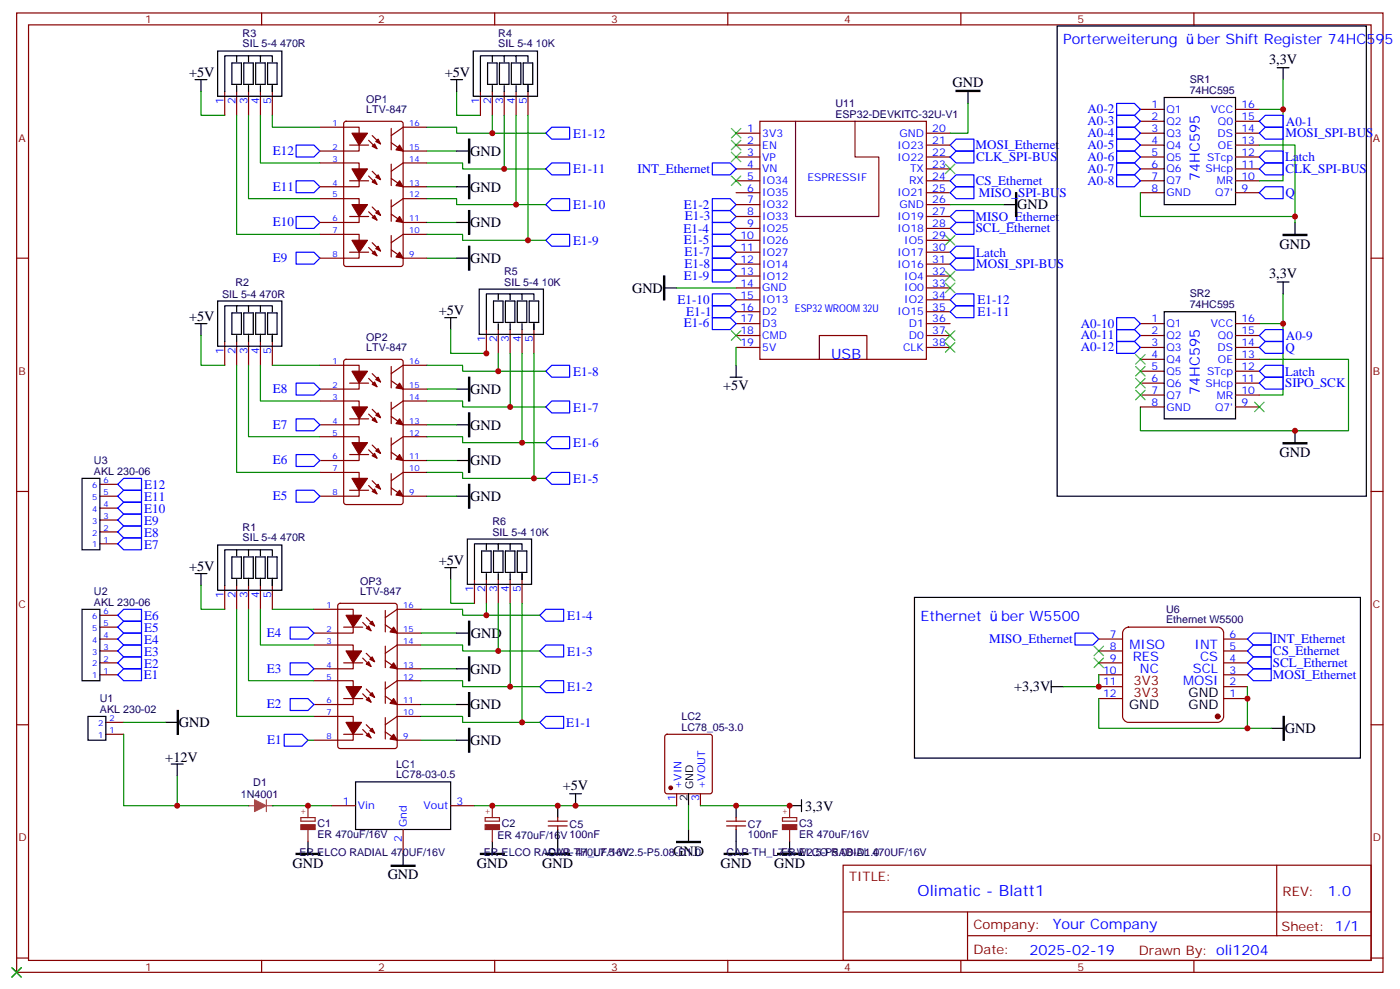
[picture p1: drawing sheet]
<svg xmlns="http://www.w3.org/2000/svg" width="415mm" height="293mm" viewBox="0 0 415 293" stroke-linecap="round" stroke-linejoin="round" font-family="sans-serif">
<g fill="none" stroke="#870000" stroke-width=".35">
<path d="M4.9 3.8h405.4v284.4h-405.4zM8.5 7.4h398.3v277.3h-398.3zM77.6 3.8v3.6M146.8 3.8v3.6M215.9 3.8v3.6M285 3.8v3.6M354.2 3.8v3.6M4.9 76.5h3.6M406.8 76.5h3.5M4.9 145.7h3.6M406.8 145.7h3.5M4.9 214.8h3.6"/>
<path d="M406.8 214.8h3.5M98.4 238.8h7.1M133.7 238.8h7.1M119.6 245.9v7M250.1 256.4h156.7v28.3h-156.7zM378.7 256.5l.1 20.8M250.2 270.3h156.4M287 277.3h119.6M287 270.3v14.1M4.9 284h3.6M77.6 284.7v3.5M146.8 284.7v3.5"/>
<path d="M215.9 284.7v3.5M285 284.7v3.5M354.2 284.7v3.5M406.8 284h3.5"/>
</g>
<path d="M105.5 231.7h28.2v14.2h-28.2z" fill="none" stroke="#000" stroke-width=".35"/>
<path d="M79 237v3.6" fill="none" stroke="#a64a4a" stroke-width=".35"/>
<g fill="#a64a4a">
<circle cx="73.7" cy="238.8" r=".18"/>
<circle cx="80.8" cy="238.8" r=".18"/>
</g>
<path d="M73.7 238.8h1.8M79 238.8h1.8" fill="none" stroke="#a64a4a" stroke-width=".35"/>
<path d="M75.5 237l3.5 1.8-3.5 1.8z" fill="#a64a4a" stroke="#a64a4a" stroke-width=".3"/>
<g fill="none" stroke="#008700" stroke-width=".35">
<path d="M59.6 27.1v7.1h7.1M70.2 34.2v35.3h24.7M73.7 34.2v24.7h21.2M77.3 34.2v14.1h17.6M80.8 34.2v3.5h14.1M126.6 37.7h8.9v1.8h26.4M135.5 27.1v7.1h7M146 34.2v5.3M149.6 34.2v15.9M153.1 34.2v26.4M156.6 34.2v37M287.2 30.7v8.8h-5.3"/>
<path d="M380.6 23.6v8.8h-7M380.6 32.4v21.2h-7M126.6 58.9h8.9v1.7h26.4M126.6 48.3h10.6v1.8h24.7M126.6 55.4h8.9M126.6 44.8h8.9M338.3 57.1v7.1h45.9M373.6 43h10.6v22.9M126.6 69.5h10.6v1.7h24.7M126.6 76.5h8.9M126.6 65.9h8.9M281.9 60.6h15.8"/>
<path d="M59.6 99.4v8.9h7.1M133.7 97.7v7h10.6M200.7 85.3h17.7M380.6 95.9v21.2h-7M380.6 87.1v8.8h-7M70.2 108.3v31.7h24.7M73.7 108.3v21.1h21.2M77.3 108.3v10.6h17.6M80.8 108.3h14.1M126.6 108.3h10.6v1.7h24.7M126.6 118.9h10.6v1.7h24.7M126.6 115.3h8.9"/>
<path d="M147.8 104.7v5.3M151.3 104.7v15.9M154.9 104.7v26.5M158.4 104.7v37.1M218.4 103v5.3M373.6 106.5h26.4v21.2h-61.7v-7.1M126.6 129.4h10.6v1.8h24.7M126.6 125.9h8.9M126.6 136.5h8.9M126.6 140h10.6v1.8h24.7M126.6 147.1h8.9M59.6 173.5v7.1h7.1"/>
<path d="M133.7 171.8v7h7.1M144.3 178.8v3.6M147.8 178.8v14.1M151.3 178.8v24.7M154.9 178.8v35.3M70.2 180.6v31.7h22.9M73.7 180.6v21.2h19.4M77.3 180.6v10.6h15.8M80.8 180.6h12.3M124.9 191.2h12.3v1.7h23M124.9 180.6h12.3v1.8h23M124.9 198.2h10.6"/>
<path d="M124.9 187.6h10.6M326 200v3.5h-10.6M36.7 217.6v21.2h37M36.7 214.1h12.3M91.4 219.4h1.7M124.9 201.8h12.3v1.7h23M124.9 212.3h12.3v1.8h23M124.9 219.4h10.6M124.9 208.8h10.6M326 207v8.9h51.1M370.1 203.5v12.4M52.6 230v8.8"/>
<path d="M80.8 238.8h17.6M140.8 238.8h59.9M204.3 238.8v7.1M207.8 238.8h26.4"/>
</g>
<g fill="none" stroke="#000" stroke-width=".35">
<path d="M64.6 15.1h19v13.4h-19zM68.8 18.7h2.8v6.3h-2.8zM70.2 18.3v-1.8h3.5v1.8M70.2 16.5h-3.5v10.6M72.3 18.7h2.8v6.3h-2.8zM73.7 16.5h3.6v1.8M75.8 18.7h2.9v6.3h-2.9zM77.3 16.5h3.5v1.8M79.4 18.7h2.8v6.3h-2.8zM140.4 15.1h19.1v13.4h-19.1zM144.6 18.7h2.9v6.3h-2.9zM146 18.3v-1.8h3.6v1.8"/>
<path d="M146 16.5h-3.5v10.6M148.2 18.7h2.8v6.3h-2.8zM149.6 16.5h3.5v1.8M151.7 18.7h2.8v6.3h-2.8zM153.1 16.5h3.5v1.8M155.2 18.7h2.8v6.3h-2.8zM313.6 7.7h91.7v139.4h-91.7zM57.9 23.6h3.5M59.6 23.6v3.5M70.2 25.4v1.7M73.7 25.4v1.7M77.3 25.4v1.7"/>
<path d="M80.8 25.4v1.7M133.7 23.6h3.5M135.5 23.6v3.5M146 25.4v1.7M149.6 25.4v1.7M153.1 25.4v1.7M156.6 25.4v1.7M287.2 27.1v3.6M345.4 28.9h21.1v31.7h-21.1zM378.9 20.1h3.5M380.6 20.1v3.5M135.5 55.4h3.5"/>
<path d="M135.5 44.8h3.5M135.5 76.5h3.5M135.5 65.9h3.5M297.7 60.6h3.6M384.2 65.9v3.6M57.9 95.9h3.5M59.6 95.9v3.5M64.6 89.2h19v13.4h-19zM68.8 92.7h2.8v6.4h-2.8zM70.2 92.4v-1.8h3.5v1.8M70.2 90.6h-3.5v10.6M70.2 99.4v1.8"/>
<path d="M72.3 92.7h2.8v6.4h-2.8zM73.7 90.6h3.6v1.8M73.7 99.4v1.8M75.8 92.7h2.9v6.4h-2.9zM77.3 90.6h3.5v1.8M77.3 99.4v1.8M79.4 92.7h2.8v6.4h-2.8zM80.8 99.4v1.8M131.9 94.2h3.6M133.7 94.2v3.5M142.2 85.7h19v13.4h-19zM146.4 89.2h2.8v6.4h-2.8z"/>
<path d="M147.8 88.9v-1.8h3.5v1.8M147.8 87.1h-3.5v10.6M147.8 95.9v1.8M149.9 89.2h2.9v6.4h-2.9zM151.3 87.1h3.6v1.8M151.3 95.9v1.8M153.5 89.2h2.8v6.4h-2.8zM154.9 87.1h3.5v1.8M154.9 95.9v1.8M157 89.2h2.8v6.4h-2.8zM158.4 95.9v1.8M197.2 85.3h3.5"/>
<path d="M345.4 92.4h21.1v31.7h-21.1zM378.9 83.6h3.5M380.6 83.6v3.5M135.5 115.3h3.5M216.6 111.8h3.5M218.4 108.3v3.5M135.5 125.9h3.5M135.5 136.5h3.5M384.2 127.7v3.5M24.3 141.8h5.3v21.1h-5.3zM135.5 147.1h3.5M138.6 159.8h19.1v13.4h-19.1z"/>
<path d="M57.9 170h3.5M59.6 170v3.5M64.6 161.5h19v13.4h-19zM68.8 165.1h2.8v6.3h-2.8zM70.2 164.7v-1.8h3.5v1.8M70.2 162.9h-3.5v10.6M70.2 171.8v1.7M72.3 165.1h2.8v6.3h-2.8zM73.7 162.9h3.6v1.8M73.7 171.8v1.7M75.8 165.1h2.9v6.3h-2.9zM77.3 162.9h3.5v1.8"/>
<path d="M77.3 171.8v1.7M79.4 165.1h2.8v6.3h-2.8zM80.8 171.8v1.7M131.9 168.2h3.6M133.7 168.2v3.6M142.9 163.3h2.8v6.4h-2.8zM144.3 162.9v-1.7h3.5v1.7M144.3 161.2h-3.5v10.6M144.3 170v1.8M146.4 163.3h2.8v6.4h-2.8zM147.8 161.2h3.5v1.7M147.8 170v1.8"/>
<path d="M149.9 163.3h2.9v6.4h-2.9zM151.3 161.2h3.6v1.7M151.3 170v1.8M153.5 163.3h2.8v6.4h-2.8zM154.9 170v1.8M271.3 177.1h132.3v47.6h-132.3zM24.3 180.6h5.3v21.2h-5.3zM135.5 198.2h3.5M135.5 187.6h3.5M26.1 212.3h5.3v7.1h-5.3zM49 214.1h3.6M135.5 219.4h3.5"/>
<path d="M135.5 208.8h3.5M311.9 203.5h3.5M311.9 201.8v3.5M377.1 215.9h3.5M50.8 226.4h3.5M52.6 226.4v3.6M165.5 238.8v3.5M169 235.3h3.5M170.7 235.3v3.5M204.3 235.3v3.5M218.4 238.8v3.5M234.2 238.8h3.6"/>
<path d="M237.8 237v3.6M91.4 249.4v3.5M119.6 252.9v3.5M146 249.4v3.5M165.5 245.9v7M204.3 245.9v3.5M218.4 245.9v7M234.2 249.4v3.5"/>
</g>
<g fill="#000" stroke="#000" stroke-width=".35">
<path d="M283.6 26.8h7.1v.3h-7.1zM139 51.8h.3v7.1h-.3zM139 41.2h.3v7.1h-.3zM301.3 57.1h.3v7.1h-.3zM139 73h.3v7h-.3zM139 62.4h.3v7.1h-.3zM380.6 69.5h7.1v.3h-7.1zM196.8 81.8h.4v7.1h-.4zM139 111.8h.3v7.1h-.3zM139 122.4h.3v7h-.3zM139 133h.3v7h-.3zM380.6 131.2h7.1v.4h-7.1z"/>
<path d="M139 143.5h.3v7.1h-.3zM139 194.7h.3v7.1h-.3zM139 184.1h.3v7.1h-.3zM52.6 210.6h.3v7h-.3zM139 215.9h.3v7h-.3zM139 205.3h.3v7h-.3zM380.6 212.3h.4v7.1h-.4zM87.8 252.9h7.1v.4h-7.1zM116.1 256.4h7v.4h-7zM142.5 252.9h7.1v.4h-7.1zM161.9 252.9h7.1v.4h-7.1zM200.7 249.4h7.1v.3h-7.1z"/>
<path d="M214.8 252.9h7.1v.4h-7.1zM230.7 252.9h7.1v.4h-7.1z"/>
</g>
<g fill="none" stroke="#870000" stroke-width=".35">
<path d="M66.7 27.1v7.1M70.2 27.1v7.1M73.7 27.1v7.1M77.3 27.1v7.1M80.8 27.1v7.1M94.9 37.7h11.6v7.1h-11.6M102.2 36.2l.5-.3h16.2l.6 .5 .1 41.9-.5 .6-16.4 .1-.7-.5v-41.8zM116.1 38.1v6.3M126.6 37.7h-7l-3.5 2.5M142.5 27.1v7.1M146 27.1v7.1M149.6 27.1v7.1"/>
<path d="M153.1 27.1v7.1M156.6 27.1v7.1M218.4 39.5h7M225.4 35.9h49.4v70.6h-49.4zM274.8 39.5h7.1M338.3 39.5h7.1M338.3 35.9h7.1M338.3 32.4h7.1M366.5 39.5h7.1M366.5 35.9h7.1M366.5 32.4h7.1M94.9 48.3h11.6v7.1h-11.6"/>
<path d="M94.9 58.9h11.6v7h-11.6M103.7 43h5.7M103.7 53.6h5.7M109.4 41.6l2.4 2.5M109.4 52.2l2.4 2.4M110.4 40.2l2.5 2.5M110.4 50.8l2.5 2.4M116.1 48.6v6.4M116.1 59.2v6.4M116.1 42.3l3.5 2.5h7M116.1 52.9l3.5 2.5h7M126.6 48.3h-7l-3.5 2.5"/>
<path d="M126.6 58.9h-7l-3.5 2.4M218.4 43h7M218.4 53.6h7M218.4 46.5h7M218.4 50.1h7M218.4 57.1h7M274.8 43h7.1M274.8 53.6h7.1M274.8 46.5h7.1M274.8 50.1h7.1M274.8 57.1h7.1M338.3 43h7.1"/>
<path d="M338.3 53.6h7.1M338.3 46.5h7.1M338.3 50.1h7.1M338.3 57.1h7.1M366.5 43h7.1M366.5 53.6h7.1M366.5 46.5h7.1M366.5 50.1h7.1M366.5 57.1h7.1M94.9 69.5h11.6v7h-11.6M103.7 64.2h5.7M103.7 74.8h5.7"/>
<path d="M109.4 62.8l2.4 2.4M109.4 73.3l2.4 2.5M110.4 61.3l2.5 2.5M110.4 71.9l2.5 2.5M116.1 69.8v6.4M116.1 63.5l3.5 2.4h7M116.1 74l3.5 2.5h7M126.6 69.5h-7l-3.5 2.4M218.4 64.2h7M218.4 74.8h7M218.4 60.6h7M218.4 67.7h7"/>
<path d="M218.4 71.2h7M218.4 78.3h7M274.8 64.2h7.1M274.8 74.8h7.1M274.8 60.6h7.1M274.8 67.7h7.1M274.8 71.2h7.1M274.8 78.3h7.1M144.3 97.7v7M147.8 97.7v7M151.3 97.7v7M154.9 97.7v7"/>
<path d="M158.4 97.7v7M218.4 81.8h7M218.4 85.3h7M218.4 88.9h7M218.4 92.4h7M218.4 95.9h7M218.4 99.4h7M274.8 81.8h7.1M274.8 85.3h7.1M274.8 88.9h7.1M274.8 92.4h7.1M274.8 95.9h7.1"/>
<path d="M274.8 99.4h7.1M338.3 95.9h7.1M338.3 99.4h7.1M366.5 95.9h7.1M366.5 99.4h7.1M66.7 101.2v7.1M70.2 101.2v7.1M73.7 101.2v7.1M77.3 101.2v7.1M80.8 101.2v7.1M94.9 108.3h11.6v7h-11.6M94.9 118.9h11.6v7h-11.6"/>
<path d="M102.2 106.7l.5-.2h16.2l.6 .4 .1 41.9-.5 .7h-16.4l-.7-.4v-41.9zM103.7 113.6h5.7M109.4 112.1l2.4 2.5M110.4 110.7l2.5 2.5M116.1 112.9l3.5 2.4h7M116.1 108.6v6.4M116.1 119.2v6.4M126.6 108.3h-7l-3.5 2.4M126.6 118.9h-7l-3.5 2.4M218.4 103h7M274.8 103h7.1M338.3 113.6h7.1"/>
<path d="M338.3 103h7.1M338.3 117.1h7.1M338.3 110h7.1M338.3 106.5h7.1M366.5 113.6h7.1M366.5 103h7.1M366.5 117.1h7.1M366.5 110h7.1M366.5 106.5h7.1M94.9 129.4h11.6v7.1h-11.6M103.7 124.1h5.7M103.7 134.7h5.7"/>
<path d="M109.4 122.7l2.4 2.5M109.4 133.3l2.4 2.5M110.4 121.3l2.5 2.5M110.4 131.9l2.5 2.5M116.1 129.8v6.3M116.1 123.4l3.5 2.5h7M116.1 134l3.5 2.5h7M126.6 129.4h-7l-3.5 2.5M338.3 120.6h7.1M366.5 120.6h7.1M29.6 147.1h5.3M29.6 157.7h5.3"/>
<path d="M29.6 154.1h5.3M29.6 150.6h5.3M29.6 143.5h5.3M94.9 140h11.6v7.1h-11.6M103.7 145.3h5.7M109.4 143.9l2.4 2.5M110.4 142.5l2.5 2.5M116.1 140.4v6.3M116.1 144.6l3.5 2.5h7M126.6 140h-7l-3.5 2.5M29.6 161.2h5.3M66.7 173.5v7.1"/>
<path d="M70.2 173.5v7.1M73.7 173.5v7.1M77.3 173.5v7.1M80.8 173.5v7.1M100.4 179l.5-.2h16.2l.7 .5v41.9l-.4 .6-16.5 .1-.7-.5v-41.9zM140.8 171.8v7M144.3 171.8v7M147.8 171.8v7M151.3 171.8v7M154.9 171.8v7M29.6 185.9h5.3M29.6 196.5h5.3"/>
<path d="M29.6 200h5.3M29.6 192.9h5.3M29.6 189.4h5.3M29.6 182.4h5.3M93.1 180.6h11.7v7h-11.7M93.1 191.2h11.7v7h-11.7M102 185.9h5.6M102 196.5h5.6M107.6 184.5l2.5 2.4M107.6 195.1l2.5 2.4M108.7 183.1l2.4 2.4M108.7 193.6l2.4 2.5"/>
<path d="M114.3 185.2l3.5 2.4h7.1M114.3 180.9v6.4M114.3 191.5v6.4M114.3 195.8l3.5 2.4h7.1M124.9 180.6h-7.1l-3.5 2.5M124.9 191.2h-7.1l-3.5 2.4M326 196.5h7M326 200h7M326 192.9h7M326 189.4h7M363 196.5h7.1M363 200h7.1"/>
<path d="M363 192.9h7.1M363 189.4h7.1M31.4 217.6h5.3M31.4 214.1h5.3M93.1 201.8h11.7v7h-11.7M93.1 212.3h11.7v7.1h-11.7M102 207h5.6M102 217.6h5.6M107.6 205.6l2.5 2.5M107.6 216.2l2.5 2.5M108.7 204.2l2.4 2.5M108.7 214.8l2.4 2.5"/>
<path d="M114.3 202.1v6.4M114.3 212.7v6.3M114.3 206.3l3.5 2.5h7.1M114.3 216.9l3.5 2.5h7.1M124.9 201.8h-7.1l-3.5 2.4M124.9 212.3h-7.1l-3.5 2.5M197.4 217.8l.5-.2h12.7l.5 .2 .2 .5v16.3l-.2 .5-.5 .2h-12.7l-.5-.3-.2-.4v-16.3zM326 207h7M326 203.5h7M363 207h7.1M363 203.5h7.1M200.7 235.3v3.5"/>
<path d="M207.8 235.3v3.5M162.6 244.8h5.7M162.6 243.4h5.7M165.5 242.3v1.1M165.5 244.8v1.1M215.5 244.8h5.7M215.5 243.4h5.7M218.4 242.3v1.1M218.4 244.8v1.1"/>
</g>
<g fill="#870000" stroke="#870000" stroke-width=".35">
<path d="M116.8 185.9l1 1.7-2.1-.3z"/>
<path d="M109.4 185.5l.7 1.4-1.4-.7z"/>
<path d="M110.4 184.1l.7 1.4-1.4-.7z"/>
<path d="M102.7 182.4h4.5l-2.4 3.5z"/>
<path d="M116.8 196.5l1 1.7-2.1-.3z"/>
<path d="M108.7 196.8l.7-.7 .7 1.4z"/>
<path d="M109.7 195.4l.7-.7 .7 1.4z"/>
<path d="M102.7 192.9h4.5l-2.4 3.6z"/>
<path d="M116.8 207l1 1.8-2.1-.3z"/>
<path d="M108.7 207.4l.7-.7 .7 1.4z"/>
<path d="M109.7 206l.7-.7 .7 1.4z"/>
<path d="M102.7 203.5h4.5l-2.4 3.5z"/>
<path d="M116.8 217.6l1 1.8-2.1-.4z"/>
<path d="M109.4 217.3l.7 1.4-1.4-.7z"/>
<path d="M109.7 216.6l.7-.7 .7 1.4z"/>
<path d="M102.7 214.1h4.5l-2.4 3.5z"/>
<path d="M118.5 113.6l1.1 1.7-2.1-.3z"/>
<path d="M110.4 113.9l.7-.7 .7 1.4z"/>
<path d="M111.5 112.5l.7-.7 .7 1.4z"/>
<path d="M104.4 110h4.6l-2.5 3.6z"/>
<path d="M118.5 124.1l1.1 1.8-2.1-.3z"/>
<path d="M110.4 124.5l.7-.7 .7 1.4z"/>
<path d="M112.2 122.4l.7 1.4-1.4-.7z"/>
<path d="M104.4 120.6h4.6l-2.5 3.5z"/>
<path d="M118.5 134.7l1.1 1.8-2.1-.4z"/>
<path d="M110.4 135.1l.7-.7 .7 1.4z"/>
<path d="M111.5 133.7l.7-.7 .7 1.4z"/>
<path d="M104.4 131.2h4.6l-2.5 3.5z"/>
<path d="M118.5 145.3l1.1 1.8-2.1-.4z"/>
<path d="M110.4 145.7l.7-.7 .7 1.4z"/>
<path d="M111.5 144.3l.7-.8 .7 1.5z"/>
<path d="M104.4 141.8h4.6l-2.5 3.5z"/>
<path d="M118.5 43l1.1 1.8-2.1-.4z"/>
<path d="M110.4 43.4l.7-.7 .7 1.4z"/>
<path d="M111.5 41.9l.7-.7 .7 1.5z"/>
<path d="M104.4 39.5h4.6l-2.5 3.5z"/>
<path d="M118.5 53.6l1.1 1.8-2.1-.4z"/>
<path d="M110.4 53.9l.7-.7 .7 1.4z"/>
<path d="M111.5 52.5l.7-.7 .7 1.4z"/>
<path d="M104.4 50.1h4.6l-2.5 3.5z"/>
<path d="M118.5 64.2l1.1 1.7-2.1-.3z"/>
<path d="M110.4 64.5l.7-.7 .7 1.4z"/>
<path d="M111.5 63.1l.7-.7 .7 1.4z"/>
<path d="M104.4 60.6h4.6l-2.5 3.6z"/>
<path d="M118.5 74.8l1.1 1.7-2.1-.3z"/>
<path d="M110.4 75.1l.7-.7 .7 1.4z"/>
<path d="M111.5 73.7l.7-.7 .7 1.4z"/>
<path d="M104.4 71.2h4.6l-2.5 3.6z"/>
<circle cx="199" cy="233.5" r=".53"/>
</g>
<g fill="none" stroke="#00f" stroke-width=".35">
<path d="M161.9 39.5l1.8-1.8h5.3v3.5h-5.3zM331.3 37.7h5.2l1.8 1.8-1.8 1.7h-5.2zM331.3 34.2h5.2l1.8 1.7-1.8 1.8h-5.2zM331.3 30.7h5.2l1.8 1.7-1.8 1.8h-5.2zM375.4 34.2h5.2v3.5h-5.2l-1.8-1.8zM375.4 37.7h5.2v3.5h-5.2l-1.8-1.7zM87.8 53.6h5.3l1.8 1.8-1.8 1.7h-5.3zM87.8 43h5.3l1.8 1.8-1.8 1.7h-5.3zM161.9 50.1l1.8-1.8h5.3v3.5h-5.3zM211.3 58.9h5.3l1.8 1.7-1.8 1.8h-5.3zM211.3 48.3h5.3l1.8 1.8-1.8 1.7h-5.3zM281.9 43l1.7-1.8h5.3v3.6h-5.3z"/>
<path d="M281.9 53.6l1.7-1.8h5.3v3.6h-5.3zM281.9 57.1l1.7-1.7h5.3v3.5h-5.3zM281.9 46.5l1.7-1.7h5.3v3.5h-5.3zM331.3 44.8h5.2l1.8 1.7-1.8 1.8h-5.2zM331.3 41.2h5.2l1.8 1.8-1.8 1.8h-5.2zM331.3 48.3h5.2l1.8 1.8-1.8 1.7h-5.2zM331.3 51.8h5.2l1.8 1.8-1.8 1.8h-5.2zM373.6 46.5l1.8-1.7h5.2v3.5h-5.2zM375.4 55.4h5.2v3.5h-5.2l-1.8-1.8zM375.4 48.3h5.2v3.5h-5.2l-1.8-1.7zM87.8 74.8h5.3l1.8 1.7-1.8 1.8h-5.3zM87.8 64.2h5.3l1.8 1.7-1.8 1.8h-5.3z"/>
<path d="M161.9 71.2l1.8-1.7h5.3v3.5h-5.3zM161.9 60.6l1.8-1.7h5.3v3.5h-5.3zM211.3 62.4h5.3l1.8 1.8-1.8 1.7h-5.3zM211.3 65.9h5.3l1.8 1.8-1.8 1.8h-5.3zM211.3 69.5h5.3l1.8 1.7-1.8 1.8h-5.3zM211.3 73h5.3l1.8 1.8-1.8 1.7h-5.3zM211.3 76.5h5.3l1.8 1.8-1.8 1.7h-5.3zM281.9 64.2l1.7-1.8h5.3v3.5h-5.3zM281.9 67.7l1.7-1.8h5.3v3.6h-5.3zM281.9 74.8l1.7-1.8h5.3v3.5h-5.3zM281.9 78.3l1.7-1.8h5.3v3.5h-5.3zM211.3 80h5.3l1.8 1.8-1.8 1.8h-5.3z"/>
<path d="M211.3 87.1h5.3l1.8 1.8-1.8 1.7h-5.3zM211.3 94.2h5.3l1.8 1.7-1.8 1.8h-5.3zM211.3 90.6h5.3l1.8 1.8-1.8 1.8h-5.3zM281.9 88.9l1.7-1.8h5.3v3.5h-5.3zM281.9 92.4l1.7-1.8h5.3v3.6h-5.3zM331.3 97.7h5.2l1.8 1.7-1.8 1.8h-5.2zM331.3 94.2h5.2l1.8 1.7-1.8 1.8h-5.2zM373.6 99.4l1.8-1.7h5.2v3.5h-5.2zM87.8 113.6h5.3l1.8 1.7-1.8 1.8h-5.3zM161.9 110l1.8-1.7h5.3v3.5h-5.3zM331.3 101.2h5.2l1.8 1.8-1.8 1.7h-5.2zM373.6 110l1.8-1.7h5.2v3.5h-5.2z"/>
<path d="M375.4 101.2h5.2v3.5h-5.2l-1.8-1.7zM375.4 111.8h5.2v3.5h-5.2l-1.8-1.7zM87.8 134.7h5.3l1.8 1.8-1.8 1.8h-5.3zM87.8 124.1h5.3l1.8 1.8-1.8 1.8h-5.3zM161.9 131.2l1.8-1.8h5.3v3.6h-5.3zM161.9 120.6l1.8-1.7h5.3v3.5h-5.3zM34.9 154.1l1.8-1.7h5.3v3.5h-5.3zM34.9 150.6l1.8-1.8h5.3v3.6h-5.3zM34.9 147.1l1.8-1.8h5.3v3.5h-5.3zM34.9 143.5l1.8-1.7h5.3v3.5h-5.3zM36.7 155.9h5.3v3.5h-5.3l-1.8-1.7zM87.8 145.3h5.3l1.8 1.8-1.8 1.7h-5.3z"/>
<path d="M163.7 140h5.3v3.5h-5.3l-1.8-1.7zM34.9 161.2l1.8-1.8h5.3v3.5h-5.3zM34.9 200l1.8-1.8h5.3v3.6h-5.3zM34.9 185.9l1.8-1.8h5.3v3.5h-5.3zM34.9 182.4l1.8-1.8h5.3v3.5h-5.3zM36.7 194.7h5.3v3.5h-5.3l-1.8-1.7zM36.7 191.2h5.3v3.5h-5.3l-1.8-1.8zM36.7 187.6h5.3v3.6h-5.3l-1.8-1.8zM86.1 196.5h5.3l1.7 1.7-1.7 1.8h-5.3zM86.1 185.9h5.3l1.7 1.7-1.7 1.8h-5.3zM160.2 182.4l1.7-1.8h5.3v3.5h-5.3zM161.9 191.2h5.3v3.5h-5.3l-1.7-1.8z"/>
<path d="M318.9 187.6h5.3l1.8 1.8-1.8 1.8h-5.3zM370.1 200l1.7-1.8h5.3v3.6h-5.3zM370.1 196.5l1.7-1.8h5.3v3.5h-5.3zM371.8 187.6h5.3v3.6h-5.3l-1.7-1.8zM371.8 191.2h5.3v3.5h-5.3l-1.7-1.8zM84.3 217.6h5.3l1.8 1.8-1.8 1.8h-5.3zM86.1 207h5.3l1.7 1.8-1.7 1.8h-5.3zM160.2 214.1l1.7-1.8h5.3v3.6h-5.3zM160.2 203.5l1.7-1.7h5.3v3.5h-5.3z"/>
</g>
<path d="M243.1 106.5v-7.1h14.1v7.1" fill="none" stroke="#600" stroke-width=".35"/>
<path d="M236 35.9v28.3h24.7v-17.7h-7.1v-10.6" fill="none" stroke="#603" stroke-width=".35"/>
<path d="M333.6 186.4l1.2-.5h26.4a1.76 1.76 0 0 1 1.8 1.7v24.7a1.89 1.89 0 0 1-1.8 1.8h-26.4a1.89 1.89 0 0 1-1.8-1.8v-24.7z" fill="none" stroke="#900" stroke-width=".35"/>
<circle cx="361.2" cy="212.3" r=".71" fill="#900" stroke="#900" stroke-width=".35"/>
<g fill="none" stroke="#3c3" stroke-width=".35">
<path d="M217 38.1l2.8 2.8M219.8 38.1l-2.8 2.8M217 41.6l2.8 2.8M217 45.1l2.8 2.8M217 52.2l2.8 2.8M219.8 41.6l-2.8 2.8M219.8 45.1l-2.8 2.8M219.8 52.2l-2.8 2.8M280.5 48.6l2.8 2.9M283.3 48.6l-2.8 2.9M280.5 69.8l2.8 2.8M283.3 69.8l-2.8 2.8"/>
<path d="M217 98l2.8 2.9M219.8 98l-2.8 2.9M280.5 98l2.8 2.9M280.5 83.9l2.8 2.8M280.5 80.4l2.8 2.8M283.3 98l-2.8 2.9M283.3 83.9l-2.8 2.8M283.3 80.4l-2.8 2.8M280.5 101.6l2.8 2.8M283.3 101.6l-2.8 2.8M336.9 105.1l2.8 2.8M336.9 108.6l2.8 2.8"/>
<path d="M336.9 112.1l2.8 2.9M336.9 115.7l2.8 2.8M339.7 105.1l-2.8 2.8M339.7 108.6l-2.8 2.8M339.7 112.1l-2.8 2.9M339.7 115.7l-2.8 2.8M372.2 119.2l2.8 2.8M375 119.2l-2.8 2.8M324.6 191.5l2.8 2.8M324.6 195.1l2.8 2.8M327.4 191.5l-2.8 2.8M327.4 195.1l-2.8 2.8"/>
<path d="M3.5 286.8l2.8 2.8M6.3 286.8l-2.8 2.8"/>
</g>
<path d="M91.4 238.8v3.5M146 238.8v3.5M234.2 238.8v3.5M89.3 242.3h4.2v1.1h-4.2zM91.4 245.9v3.5M143.9 242.3h4.3v1.1h-4.3zM146 245.9v3.5M232.1 242.3h4.3v1.1h-4.3zM234.2 245.9v3.5" fill="none" stroke="#8c2424" stroke-width=".35"/>
<g fill="#8c2424" stroke="#8c2424" stroke-width=".35">
<path d="M89.3 244.4h4.2v1.5h-4.2z"/>
<path d="M143.9 244.4h4.3v1.5h-4.3z"/>
<path d="M232.1 244.4h4.3v1.5h-4.3z"/>
</g>
<g fill="#c00">
<circle cx="170.7" cy="238.8" r=".88"/>
<circle cx="52.6" cy="238.8" r=".88"/>
<circle cx="149.6" cy="50.1" r=".88"/>
<circle cx="153.1" cy="60.6" r=".88"/>
<circle cx="156.6" cy="71.2" r=".88"/>
<circle cx="146.1" cy="39.5" r=".88"/>
<circle cx="151.3" cy="120.6" r=".88"/>
<circle cx="158.4" cy="141.8" r=".88"/>
<circle cx="370.1" cy="215.9" r=".88"/>
<circle cx="370.1" cy="207" r=".88"/>
<circle cx="326" cy="203.5" r=".88"/>
<circle cx="380.6" cy="32.4" r=".88"/>
<circle cx="380.6" cy="95.9" r=".88"/>
<circle cx="144.3" cy="182.4" r=".88"/>
<circle cx="147.8" cy="192.9" r=".88"/>
<circle cx="151.3" cy="203.5" r=".88"/>
<circle cx="154.9" cy="214.1" r=".88"/>
<circle cx="91.4" cy="238.8" r=".88"/>
<circle cx="146.1" cy="238.8" r=".88"/>
<circle cx="234.2" cy="238.8" r=".88"/>
<circle cx="165.5" cy="238.8" r=".88"/>
<circle cx="218.4" cy="238.8" r=".88"/>
<circle cx="384.2" cy="64.2" r=".88"/>
<circle cx="154.9" cy="131.2" r=".88"/>
<circle cx="144.3" cy="104.7" r=".88"/>
<circle cx="147.8" cy="110" r=".88"/>
<circle cx="384.2" cy="127.7" r=".88"/>
</g>
<text font-size="4.6" fill="#00f" x="272.2" y="265.5">Olimatic - Blatt1</text>
<g font-size="4.2" fill="#00f">
<text x="315.4" y="13">Porterweiterung</text>
<text x="355.1" y="13">ber Shift Register 74HC595</text>
<text x="356" y="53.6" transform="rotate(-90 356 53.6)">74HC595</text>
<text x="246.6" y="106.5">USB</text>
<text x="356" y="117.1" transform="rotate(-90 356 117.1)">74HC595</text>
<text x="273" y="184.1">Ethernet</text>
<text x="297" y="184.1">ber W5500</text>
<text x="393.9" y="265.7">1.0</text>
<text x="312.3" y="275.3">Your Company</text>
<text x="305.4" y="283.1">2025-02-19</text>
</g>
<g font-size="4.2">
<text x="56.1" y="22.9">+5V</text>
<text x="131.9" y="22.9">+5V</text>
<text x="376.5" y="19">3,3V</text>
<text x="282.6" y="25.7">GND</text>
<text x="139.5" y="46.2">GND</text>
<text x="139.5" y="56.8">GND</text>
<text x="301.8" y="62.1">GND</text>
<text x="139.5" y="67.4">GND</text>
<text x="139.5" y="78">GND</text>
<text x="379.6" y="73.8">GND</text>
<text x="376.5" y="82.5">3,3V</text>
<text x="187.5" y="86.8">GND</text>
<text x="56.1" y="95.2">+5V</text>
<text x="130.2" y="93.5">+5V</text>
<text x="139.5" y="116.8">GND</text>
<text x="214.5" y="115.7">+5V</text>
<text x="139.5" y="127.3">GND</text>
<text x="139.5" y="137.9">GND</text>
<text x="379.6" y="135.5">GND</text>
<text x="139.5" y="148.5">GND</text>
<text x="130.2" y="167.5">+5V</text>
<text x="56.1" y="169.3">+5V</text>
<text x="139.7" y="189.1">GND</text>
<text x="139.5" y="199.7">GND</text>
<text x="300.9" y="204.9">+3,3V</text>
<text x="53.1" y="215.5">GND</text>
<text x="139.5" y="210.2">GND</text>
<text x="139.5" y="220.8">GND</text>
<text x="381.2" y="217.3">GND</text>
<text x="49" y="225.7">+12V</text>
<text x="166.9" y="234.1">+5V</text>
<text x="238.9" y="240.2">3,3V</text>
<text x="86.8" y="257.1">GND</text>
<text x="141.5" y="257.2">GND</text>
<text x="160.9" y="257.2">GND</text>
<text x="199.7" y="253.7">GND</text>
<text x="213.8" y="257.1">GND</text>
<text x="229.7" y="257.1">GND</text>
<text x="115" y="260.7">GND</text>
</g>
<g font-size="3.9" fill="#00f">
<text x="322.6" y="33.6">A0-2</text>
<text x="170.1" y="40.8">E1-12</text>
<text x="322.6" y="40.6">A0-4</text>
<text x="322.6" y="37.1">A0-3</text>
<text x="381.4" y="40.7">MOSI_SPI-BUS</text>
<text x="381.5" y="37.2">A0-1</text>
<text x="80.9" y="45.9">E12</text>
<text x="289.4" y="44.2">MOSI_Ethernet</text>
<text x="289.6" y="47.8">CLK_SPI-BUS</text>
<text x="322.6" y="47.7">A0-6</text>
<text x="322.6" y="44.2">A0-5</text>
<text x="381.3" y="47.8">Latch</text>
<text x="170.1" y="51.4">E1-11</text>
<text x="189.1" y="51.3">INT_Ethernet</text>
<text x="322.6" y="51.2">A0-7</text>
<text x="381.4" y="51.3">CLK_SPI-BUS</text>
<text x="80.9" y="56.5">E11</text>
<text x="289.4" y="54.8">CS_Ethernet</text>
<text x="290.4" y="58.4">MISO_SPI-BUS</text>
<text x="322.6" y="54.8">A0-8</text>
<text x="381.4" y="58.4">Q</text>
<text x="170.1" y="62">E1-10</text>
<text x="202.9" y="61.9">E1-2</text>
<text x="203.2" y="65.4">E1-3</text>
<text x="289.4" y="65.4">MISO_Ethernet</text>
<text x="80.9" y="67.1">E10</text>
<text x="202.8" y="69">E1-4</text>
<text x="289.4" y="68.9">SCL_Ethernet</text>
<text x="80.9" y="77.7">E9</text>
<text x="170.1" y="72.6">E1-9</text>
<text x="202.9" y="72.4">E1-5</text>
<text x="203.1" y="75.9">E1-7</text>
<text x="289.6" y="76.1">Latch</text>
<text x="202.9" y="83">E1-9</text>
<text x="203.1" y="79.5">E1-8</text>
<text x="289.6" y="79.5">MOSI_SPI-BUS</text>
<text x="201" y="90">E1-10</text>
<text x="203.6" y="93.6">E1-1</text>
<text x="290" y="90.2">E1-12</text>
<text x="290" y="93.8">E1-11</text>
<text x="202.9" y="97">E1-6</text>
<text x="320.7" y="100.6">A0-11</text>
<text x="320.7" y="97.1">A0-10</text>
<text x="381.5" y="100.8">A0-9</text>
<text x="320.7" y="104.1">A0-12</text>
<text x="381.4" y="104.2">Q</text>
<text x="170.1" y="111.4">E1-8</text>
<text x="381.3" y="111.3">Latch</text>
<text x="80.9" y="116.5">E8</text>
<text x="381.2" y="114.8">SIPO_SCK</text>
<text x="170.1" y="122">E1-7</text>
<text x="80.9" y="127.1">E7</text>
<text x="80.9" y="137.7">E6</text>
<text x="170.1" y="132.6">E1-6</text>
<text x="170.1" y="143.1">E1-5</text>
<text x="42.8" y="148.5">E11</text>
<text x="42.8" y="145">E12</text>
<text x="80.9" y="148.2">E5</text>
<text x="42.8" y="155.6">E9</text>
<text x="42.8" y="152.1">E10</text>
<text x="42.8" y="159.1">E8</text>
<text x="42.8" y="162.6">E7</text>
<text x="42.8" y="183.8">E6</text>
<text x="168.3" y="183.7">E1-4</text>
<text x="42.8" y="190.9">E4</text>
<text x="42.8" y="187.3">E5</text>
<text x="79.2" y="188.8">E4</text>
<text x="293.5" y="190.7">MISO_Ethernet</text>
<text x="377.6" y="190.6">INT_Ethernet</text>
<text x="42.8" y="197.9">E2</text>
<text x="42.8" y="194.4">E3</text>
<text x="168.3" y="194.3">E1-3</text>
<text x="335.1" y="192.5">MISO</text>
<text x="336" y="196">RES</text>
<text x="354.4" y="192.5">INT</text>
<text x="356" y="196">CS</text>
<text x="377.6" y="194.1">CS_Ethernet</text>
<text x="377.6" y="197.7">SCL_Ethernet</text>
<text x="42.7" y="201.3">E1</text>
<text x="79.2" y="199.4">E3</text>
<text x="338.2" y="199.5">NC</text>
<text x="351" y="203">MOSI</text>
<text x="353.9" y="199.5">SCL</text>
<text x="377.6" y="201.2">MOSI_Ethernet</text>
<text x="79.2" y="210">E2</text>
<text x="168.3" y="204.9">E1-2</text>
<text x="167.9" y="215.4">E1-1</text>
<text x="79.3" y="220.6">E1</text>
</g>
<g font-size="3.9" fill="#900">
<text x="336.3" y="203">3V3</text>
<text x="336.3" y="206.6">3V3</text>
</g>
<g font-size="3.9">
<text x="352.6" y="206.6">GND</text>
<text x="335" y="210.1">GND</text>
<text x="352.6" y="210.1">GND</text>
</g>
<g font-size="3.9" fill="#800">
<text x="251.9" y="261">TITLE:</text>
<text x="380.5" y="265.7">REV:</text>
<text x="288.8" y="275.2">Company:</text>
<text x="380.2" y="275.8">Sheet: 1/1</text>
<text x="288.8" y="282.9">Date:</text>
<text x="337.8" y="283">Drawn By: oli1204</text>
</g>
<g font-size="3.2" fill="#800">
<text x="43" y="6.8">1</text>
<text x="112.2" y="6.8">2</text>
<text x="181.3" y="6.8">3</text>
<text x="250.5" y="6.8">4</text>
<text x="319.6" y="6.8">5</text>
<text x="5.5" y="41.9">A</text>
<text x="407.3" y="41.9">A</text>
<text x="5.5" y="111.1">B</text>
<text x="407.3" y="111.1">B</text>
<text x="5.5" y="180.2">C</text>
<text x="407.3" y="180.2">C</text>
<text x="5.5" y="249.4">D</text>
<text x="407.3" y="249.4">D</text>
<text x="43" y="287.7">1</text>
<text x="112.2" y="287.7">2</text>
<text x="181.3" y="287.7">3</text>
<text x="250.5" y="287.7">4</text>
<text x="319.6" y="287.7">5</text>
</g>
<g font-size="3.2" fill="#000080">
<text x="72" y="10.9">R3</text>
<text x="147.8" y="10.9">R4</text>
<text x="72" y="14.1">SIL 5-4 470R</text>
<text x="147.8" y="14.1">SIL 5-4 10K</text>
<text x="352.9" y="27.8">74HC595</text>
<text x="352.9" y="24.6">SR1</text>
<text x="108.6" y="33.5">LTV-847</text>
<text x="108.6" y="30.5">OP1</text>
<text x="247.8" y="34.9">ESP32-DEVKITC-32U-V1</text>
<text x="247.8" y="31.7">U11</text>
<text x="149.6" y="81.4">R5</text>
<text x="65.9" y="88.3">SIL 5-4 470R</text>
<text x="69.9" y="84.7">R2</text>
<text x="149.6" y="84.6">SIL 5-4 10K</text>
<text x="352.9" y="88.1">SR2</text>
<text x="352.9" y="91.3">74HC595</text>
<text x="108.6" y="101.1">OP2</text>
<text x="108.6" y="104">LTV-847</text>
<text x="27.9" y="137.5">U3</text>
<text x="27.9" y="140.7">AKL 230-06</text>
<text x="146.1" y="155.5">R6</text>
<text x="72" y="160.5">SIL 5-4 470R</text>
<text x="72" y="157.3">R1</text>
<text x="146.1" y="158.7">SIL 5-4 10K</text>
<text x="106.9" y="173.4">OP3</text>
<text x="27.9" y="179.5">AKL 230-06</text>
<text x="27.9" y="176.3">U2</text>
<text x="106.9" y="176.4">LTV-847</text>
<text x="345.9" y="184.8">Ethernet W5500</text>
<text x="345.9" y="181.7">U6</text>
<text x="29.6" y="208.2">U1</text>
<text x="29.6" y="211.3">AKL 230-02</text>
<text x="202.2" y="213.5">LC2</text>
<text x="202.2" y="216.6">LC78_05-3.0</text>
<text x="117.5" y="227.6">LC1</text>
<text x="75.2" y="232.8">D1</text>
<text x="117.5" y="230.7">LC78-03-0.5</text>
<text x="71.5" y="236.4">1N4001</text>
<text x="94.2" y="245.2">C1</text>
<text x="148.9" y="245.2">C2</text>
<text x="169" y="245.4">C5</text>
<text x="221.9" y="245.4">C7</text>
<text x="237.1" y="245.2">C3</text>
<text x="94.2" y="248.4">ER 470uF/16V</text>
<text x="147.6" y="248.8">ER 470uF/16V 100nF</text>
<text x="221.9" y="248.4">100nF</text>
<text x="237.1" y="248.4">ER 470uF/16V</text>
<text x="88.8" y="253.6">ER ELCO RADIAL 470UF/16V</text>
<text x="143.5" y="253.6">ER ELCO RADIAL 470UF/16V</text>
<text x="162.6" y="253.6">CAP-TH_L7.5-W2.5-P5.08-D1.0</text>
<text x="215.5" y="253.6">CAP-TH_L7.5-W2.5-P5.08-D1.0</text>
<text x="231.7" y="253.6">ER ELCO RADIAL 470UF/16V</text>
</g>
<g font-size="3.2" fill="#00f">
<text x="66.3" y="30.9" transform="rotate(-90 66.3 30.9)">1</text>
<text x="69.8" y="30.9" transform="rotate(-90 69.8 30.9)">2</text>
<text x="73.4" y="30.9" transform="rotate(-90 73.4 30.9)">3</text>
<text x="76.9" y="30.9" transform="rotate(-90 76.9 30.9)">4</text>
<text x="80.4" y="30.9" transform="rotate(-90 80.4 30.9)">5</text>
<text x="142.2" y="30.9" transform="rotate(-90 142.2 30.9)">1</text>
<text x="145.7" y="30.9" transform="rotate(-90 145.7 30.9)">2</text>
<text x="149.2" y="30.9" transform="rotate(-90 149.2 30.9)">3</text>
<text x="152.8" y="30.9" transform="rotate(-90 152.8 30.9)">4</text>
<text x="156.3" y="30.9" transform="rotate(-90 156.3 30.9)">5</text>
<text x="341.6" y="35.6">2</text>
<text x="341.6" y="32.1">1</text>
<text x="346.1" y="33.5">Q1</text>
<text x="359.2" y="33.5">VCC</text>
<text x="368.3" y="35.6">15</text>
<text x="368.3" y="32.1">16</text>
<text x="221.6" y="39.1">1</text>
<text x="226.1" y="40.5">3V3</text>
<text x="266.8" y="40.5">GND</text>
<text x="276.6" y="39.1">20</text>
<text x="341.6" y="39.1">3</text>
<text x="346.1" y="40.5">Q3</text>
<text x="346.1" y="37">Q2</text>
<text x="361.2" y="40.5">DS</text>
<text x="361.3" y="37">Q0</text>
<text x="368.3" y="39.1">14</text>
<text x="221.6" y="42.7">2</text>
<text x="221.6" y="46.2">3</text>
<text x="226.1" y="44.1">EN</text>
<text x="226.1" y="47.6">VP</text>
<text x="266.2" y="44.1">IO23</text>
<text x="266.2" y="47.6">IO22</text>
<text x="276.6" y="42.7">21</text>
<text x="276.6" y="46.2">22</text>
<text x="341.6" y="46.2">5</text>
<text x="341.6" y="42.7">4</text>
<text x="346.1" y="47.6">Q5</text>
<text x="346.1" y="44.1">Q4</text>
<text x="358.1" y="47.6">STcp</text>
<text x="361.3" y="44.1">OE</text>
<text x="368.3" y="46.2">12</text>
<text x="368.3" y="42.7">13</text>
<text x="221.6" y="49.7">4</text>
<text x="221.6" y="53.2">5</text>
<text x="226.1" y="51.1">VN</text>
<text x="239.5" y="53.6">ESPRESSIF</text>
<text x="270" y="51.1">TX</text>
<text x="276.6" y="49.7">23</text>
<text x="276.6" y="53.2">24</text>
<text x="341.6" y="53.2">7</text>
<text x="341.6" y="49.7">6</text>
<text x="346.1" y="51.1">Q6</text>
<text x="357.6" y="51.1">SHcp</text>
<text x="368.3" y="53.2">10</text>
<text x="368.3" y="49.7">11</text>
<text x="221.6" y="56.8">6</text>
<text x="226.1" y="54.6">IO34</text>
<text x="226.1" y="58.2">IO35</text>
<text x="266.2" y="58.2">IO21</text>
<text x="269.7" y="54.6">RX</text>
<text x="276.6" y="56.8">25</text>
<text x="341.6" y="56.8">8</text>
<text x="346.1" y="58.2">GND</text>
<text x="346.1" y="54.6">Q7</text>
<text x="360.5" y="58.2">Q7'</text>
<text x="361" y="54.6">MR</text>
<text x="368.3" y="56.8">9</text>
<text x="221.6" y="60.3">7</text>
<text x="221.6" y="63.8">8</text>
<text x="226.1" y="61.7">IO32</text>
<text x="226.1" y="65.2">IO33</text>
<text x="266.2" y="65.2">IO19</text>
<text x="266.8" y="61.7">GND</text>
<text x="276.6" y="60.3">26</text>
<text x="276.6" y="63.8">27</text>
<text x="219.6" y="70.9">10</text>
<text x="221.6" y="67.3">9</text>
<text x="226.1" y="68.8">IO25</text>
<text x="266.2" y="68.8">IO18</text>
<text x="276.6" y="67.3">28</text>
<text x="276.6" y="70.9">29</text>
<text x="219.6" y="74.4">11</text>
<text x="219.6" y="77.9">12</text>
<text x="226.1" y="72.3">IO26</text>
<text x="226.1" y="75.8">IO27</text>
<text x="266.2" y="75.8">IO17</text>
<text x="268.3" y="72.3">IO5</text>
<text x="276.6" y="74.4">30</text>
<text x="276.6" y="77.9">31</text>
<text x="219.6" y="81.5">13</text>
<text x="226.1" y="79.3">IO14</text>
<text x="226.1" y="82.9">IO12</text>
<text x="266.2" y="79.3">IO16</text>
<text x="268.3" y="82.9">IO4</text>
<text x="276.6" y="81.5">32</text>
<text x="219.6" y="85">14</text>
<text x="219.6" y="88.5">15</text>
<text x="226.1" y="86.4">GND</text>
<text x="226.1" y="89.9">IO13</text>
<text x="268.3" y="86.4">IO0</text>
<text x="268.3" y="89.9">IO2</text>
<text x="276.6" y="85">33</text>
<text x="276.6" y="88.5">34</text>
<text x="219.6" y="92">16</text>
<text x="219.6" y="95.6">17</text>
<text x="226.1" y="93.5">D2</text>
<text x="235.8" y="92.4">ESP32 WROOM 32U</text>
<text x="266.2" y="93.5">IO15</text>
<text x="276.6" y="92">35</text>
<text x="276.6" y="95.6">36</text>
<text x="341.6" y="95.6">1</text>
<text x="368.3" y="95.6">16</text>
<text x="143.9" y="101.5" transform="rotate(-90 143.9 101.5)">1</text>
<text x="147.5" y="101.5" transform="rotate(-90 147.5 101.5)">2</text>
<text x="151" y="101.5" transform="rotate(-90 151 101.5)">3</text>
<text x="154.5" y="101.5" transform="rotate(-90 154.5 101.5)">4</text>
<text x="158" y="101.5" transform="rotate(-90 158 101.5)">5</text>
<text x="219.6" y="99.1">18</text>
<text x="226.1" y="97">D3</text>
<text x="226.1" y="100.5">CMD</text>
<text x="269.6" y="97">D1</text>
<text x="269.6" y="100.5">D0</text>
<text x="276.6" y="99.1">37</text>
<text x="341.6" y="99.1">2</text>
<text x="346.1" y="100.5">Q2</text>
<text x="346.1" y="97">Q1</text>
<text x="359.2" y="97">VCC</text>
<text x="361.3" y="100.5">Q0</text>
<text x="368.3" y="99.1">15</text>
<text x="66.3" y="105" transform="rotate(-90 66.3 105)">1</text>
<text x="69.8" y="105" transform="rotate(-90 69.8 105)">2</text>
<text x="73.4" y="105" transform="rotate(-90 73.4 105)">3</text>
<text x="76.9" y="105" transform="rotate(-90 76.9 105)">4</text>
<text x="80.4" y="105" transform="rotate(-90 80.4 105)">5</text>
<text x="219.6" y="102.6">19</text>
<text x="226.1" y="104">5V</text>
<text x="267.9" y="104">CLK</text>
<text x="276.6" y="102.6">38</text>
<text x="341.6" y="106.2">4</text>
<text x="341.6" y="102.6">3</text>
<text x="346.1" y="107.6">Q4</text>
<text x="346.1" y="104">Q3</text>
<text x="361.2" y="104">DS</text>
<text x="361.3" y="107.6">OE</text>
<text x="368.3" y="106.2">13</text>
<text x="368.3" y="102.6">14</text>
<text x="341.6" y="113.2">6</text>
<text x="341.6" y="109.7">5</text>
<text x="346.1" y="111.1">Q5</text>
<text x="358.1" y="111.1">STcp</text>
<text x="368.3" y="113.2">11</text>
<text x="368.3" y="109.7">12</text>
<text x="341.6" y="116.7">7</text>
<text x="346.1" y="118.1">Q7</text>
<text x="346.1" y="114.6">Q6</text>
<text x="357.6" y="114.6">SHcp</text>
<text x="361" y="118.1">MR</text>
<text x="368.3" y="116.7">10</text>
<text x="341.6" y="120.3">8</text>
<text x="346.1" y="121.7">GND</text>
<text x="360.5" y="121.7">Q7'</text>
<text x="368.3" y="120.3">9</text>
<text x="66.3" y="177.3" transform="rotate(-90 66.3 177.3)">1</text>
<text x="69.8" y="177.3" transform="rotate(-90 69.8 177.3)">2</text>
<text x="73.4" y="177.3" transform="rotate(-90 73.4 177.3)">3</text>
<text x="76.9" y="177.3" transform="rotate(-90 76.9 177.3)">4</text>
<text x="80.4" y="177.3" transform="rotate(-90 80.4 177.3)">5</text>
<text x="140.4" y="175.5" transform="rotate(-90 140.4 175.5)">1</text>
<text x="143.9" y="175.5" transform="rotate(-90 143.9 175.5)">2</text>
<text x="147.5" y="175.5" transform="rotate(-90 147.5 175.5)">3</text>
<text x="151" y="175.5" transform="rotate(-90 151 175.5)">4</text>
<text x="154.5" y="175.5" transform="rotate(-90 154.5 175.5)">5</text>
<text x="329.2" y="189.1">7</text>
<text x="364.8" y="189.1">6</text>
<text x="329.2" y="192.6">8</text>
<text x="329.2" y="196.1">9</text>
<text x="364.8" y="196.1">4</text>
<text x="364.8" y="192.6">5</text>
<text x="327.2" y="199.6">10</text>
<text x="327.2" y="203.2">11</text>
<text x="364.8" y="203.2">2</text>
<text x="364.8" y="199.6">3</text>
<text x="327.2" y="206.7">12</text>
<text x="364.8" y="206.7">1</text>
<text x="202.1" y="234" transform="rotate(-90 202.1 234)">+VIN</text>
<text x="209.2" y="234" transform="rotate(-90 209.2 234)">+VOUT</text>
<text x="101.7" y="238.4">1</text>
<text x="106.2" y="239.9">Vin</text>
<text x="125.6" y="239.9">Vout</text>
<text x="135.5" y="238.4">3</text>
<text x="200.4" y="237.5" transform="rotate(-90 200.4 237.5)">1</text>
<text x="207.4" y="237.5" transform="rotate(-90 207.4 237.5)">3</text>
<text x="120.6" y="245.1" transform="rotate(-90 120.6 245.1)">Gnd</text>
<text x="119.2" y="249.6" transform="rotate(-90 119.2 249.6)">2</text>
</g>
<g font-size="3.2">
<text x="205.7" y="234" transform="rotate(-90 205.7 234)">GND</text>
<text x="203.9" y="237.5" transform="rotate(-90 203.9 237.5)">2</text>
</g>
<g font-size="2.5" fill="#00f">
<text x="98.6" y="37.4">1</text>
<text x="121.4" y="37.4">16</text>
<text x="98.6" y="44.4">2</text>
<text x="98.6" y="47.9">3</text>
<text x="121.4" y="44.4">15</text>
<text x="121.4" y="47.9">14</text>
<text x="98.6" y="55">4</text>
<text x="98.6" y="58.5">5</text>
<text x="121.4" y="55">13</text>
<text x="121.4" y="58.5">12</text>
<text x="98.6" y="65.6">6</text>
<text x="121.4" y="65.6">11</text>
<text x="98.6" y="69.1">7</text>
<text x="121.4" y="69.1">10</text>
<text x="98.6" y="76.2">8</text>
<text x="121.4" y="76.2">9</text>
<text x="98.6" y="107.9">1</text>
<text x="121.4" y="107.9">16</text>
<text x="98.6" y="115">2</text>
<text x="98.6" y="118.5">3</text>
<text x="121.4" y="115">15</text>
<text x="121.4" y="118.5">14</text>
<text x="98.6" y="125.6">4</text>
<text x="121.4" y="125.6">13</text>
<text x="98.6" y="129.1">5</text>
<text x="121.4" y="129.1">12</text>
<text x="98.6" y="136.1">6</text>
<text x="121.4" y="136.1">11</text>
<text x="30.7" y="143.2">6</text>
<text x="98.6" y="139.7">7</text>
<text x="121.4" y="139.7">10</text>
<text x="27.4" y="148.1">5</text>
<text x="27.4" y="144.6">6</text>
<text x="30.7" y="146.7">5</text>
<text x="98.6" y="146.7">8</text>
<text x="121.4" y="146.7">9</text>
<text x="27.4" y="155.2">3</text>
<text x="27.4" y="151.7">4</text>
<text x="30.7" y="153.8">3</text>
<text x="30.7" y="150.2">4</text>
<text x="27.4" y="158.7">2</text>
<text x="30.7" y="160.8">1</text>
<text x="30.7" y="157.3">2</text>
<text x="27.4" y="162.2">1</text>
<text x="27.4" y="183.4">6</text>
<text x="30.7" y="185.5">5</text>
<text x="30.7" y="182">6</text>
<text x="96.9" y="180.2">1</text>
<text x="119.6" y="180.2">16</text>
<text x="27.4" y="190.5">4</text>
<text x="27.4" y="186.9">5</text>
<text x="30.7" y="189.1">4</text>
<text x="96.9" y="187.3">2</text>
<text x="96.9" y="190.8">3</text>
<text x="119.6" y="187.3">15</text>
<text x="119.6" y="190.8">14</text>
<text x="27.4" y="197.5">2</text>
<text x="27.4" y="194">3</text>
<text x="30.7" y="196.1">2</text>
<text x="30.7" y="192.6">3</text>
<text x="96.9" y="197.9">4</text>
<text x="119.6" y="197.9">13</text>
<text x="27.4" y="201">1</text>
<text x="30.7" y="199.6">1</text>
<text x="96.9" y="201.4">5</text>
<text x="119.6" y="201.4">12</text>
<text x="96.9" y="208.5">6</text>
<text x="119.6" y="208.5">11</text>
<text x="29.1" y="215.2">2</text>
<text x="32.5" y="213.7">2</text>
<text x="96.9" y="212">7</text>
<text x="119.6" y="212">10</text>
<text x="29.1" y="218.7">1</text>
<text x="32.5" y="217.3">1</text>
<text x="96.9" y="219">8</text>
<text x="119.6" y="219">9</text>
</g>
<g font-size="2.5" fill="#8d2323">
<text x="90.7" y="241.6" transform="rotate(-90 90.7 241.6)">+</text>
<text x="145.3" y="241.6" transform="rotate(-90 145.3 241.6)">+</text>
<text x="233.5" y="241.6" transform="rotate(-90 233.5 241.6)">+</text>
</g>
</svg>
